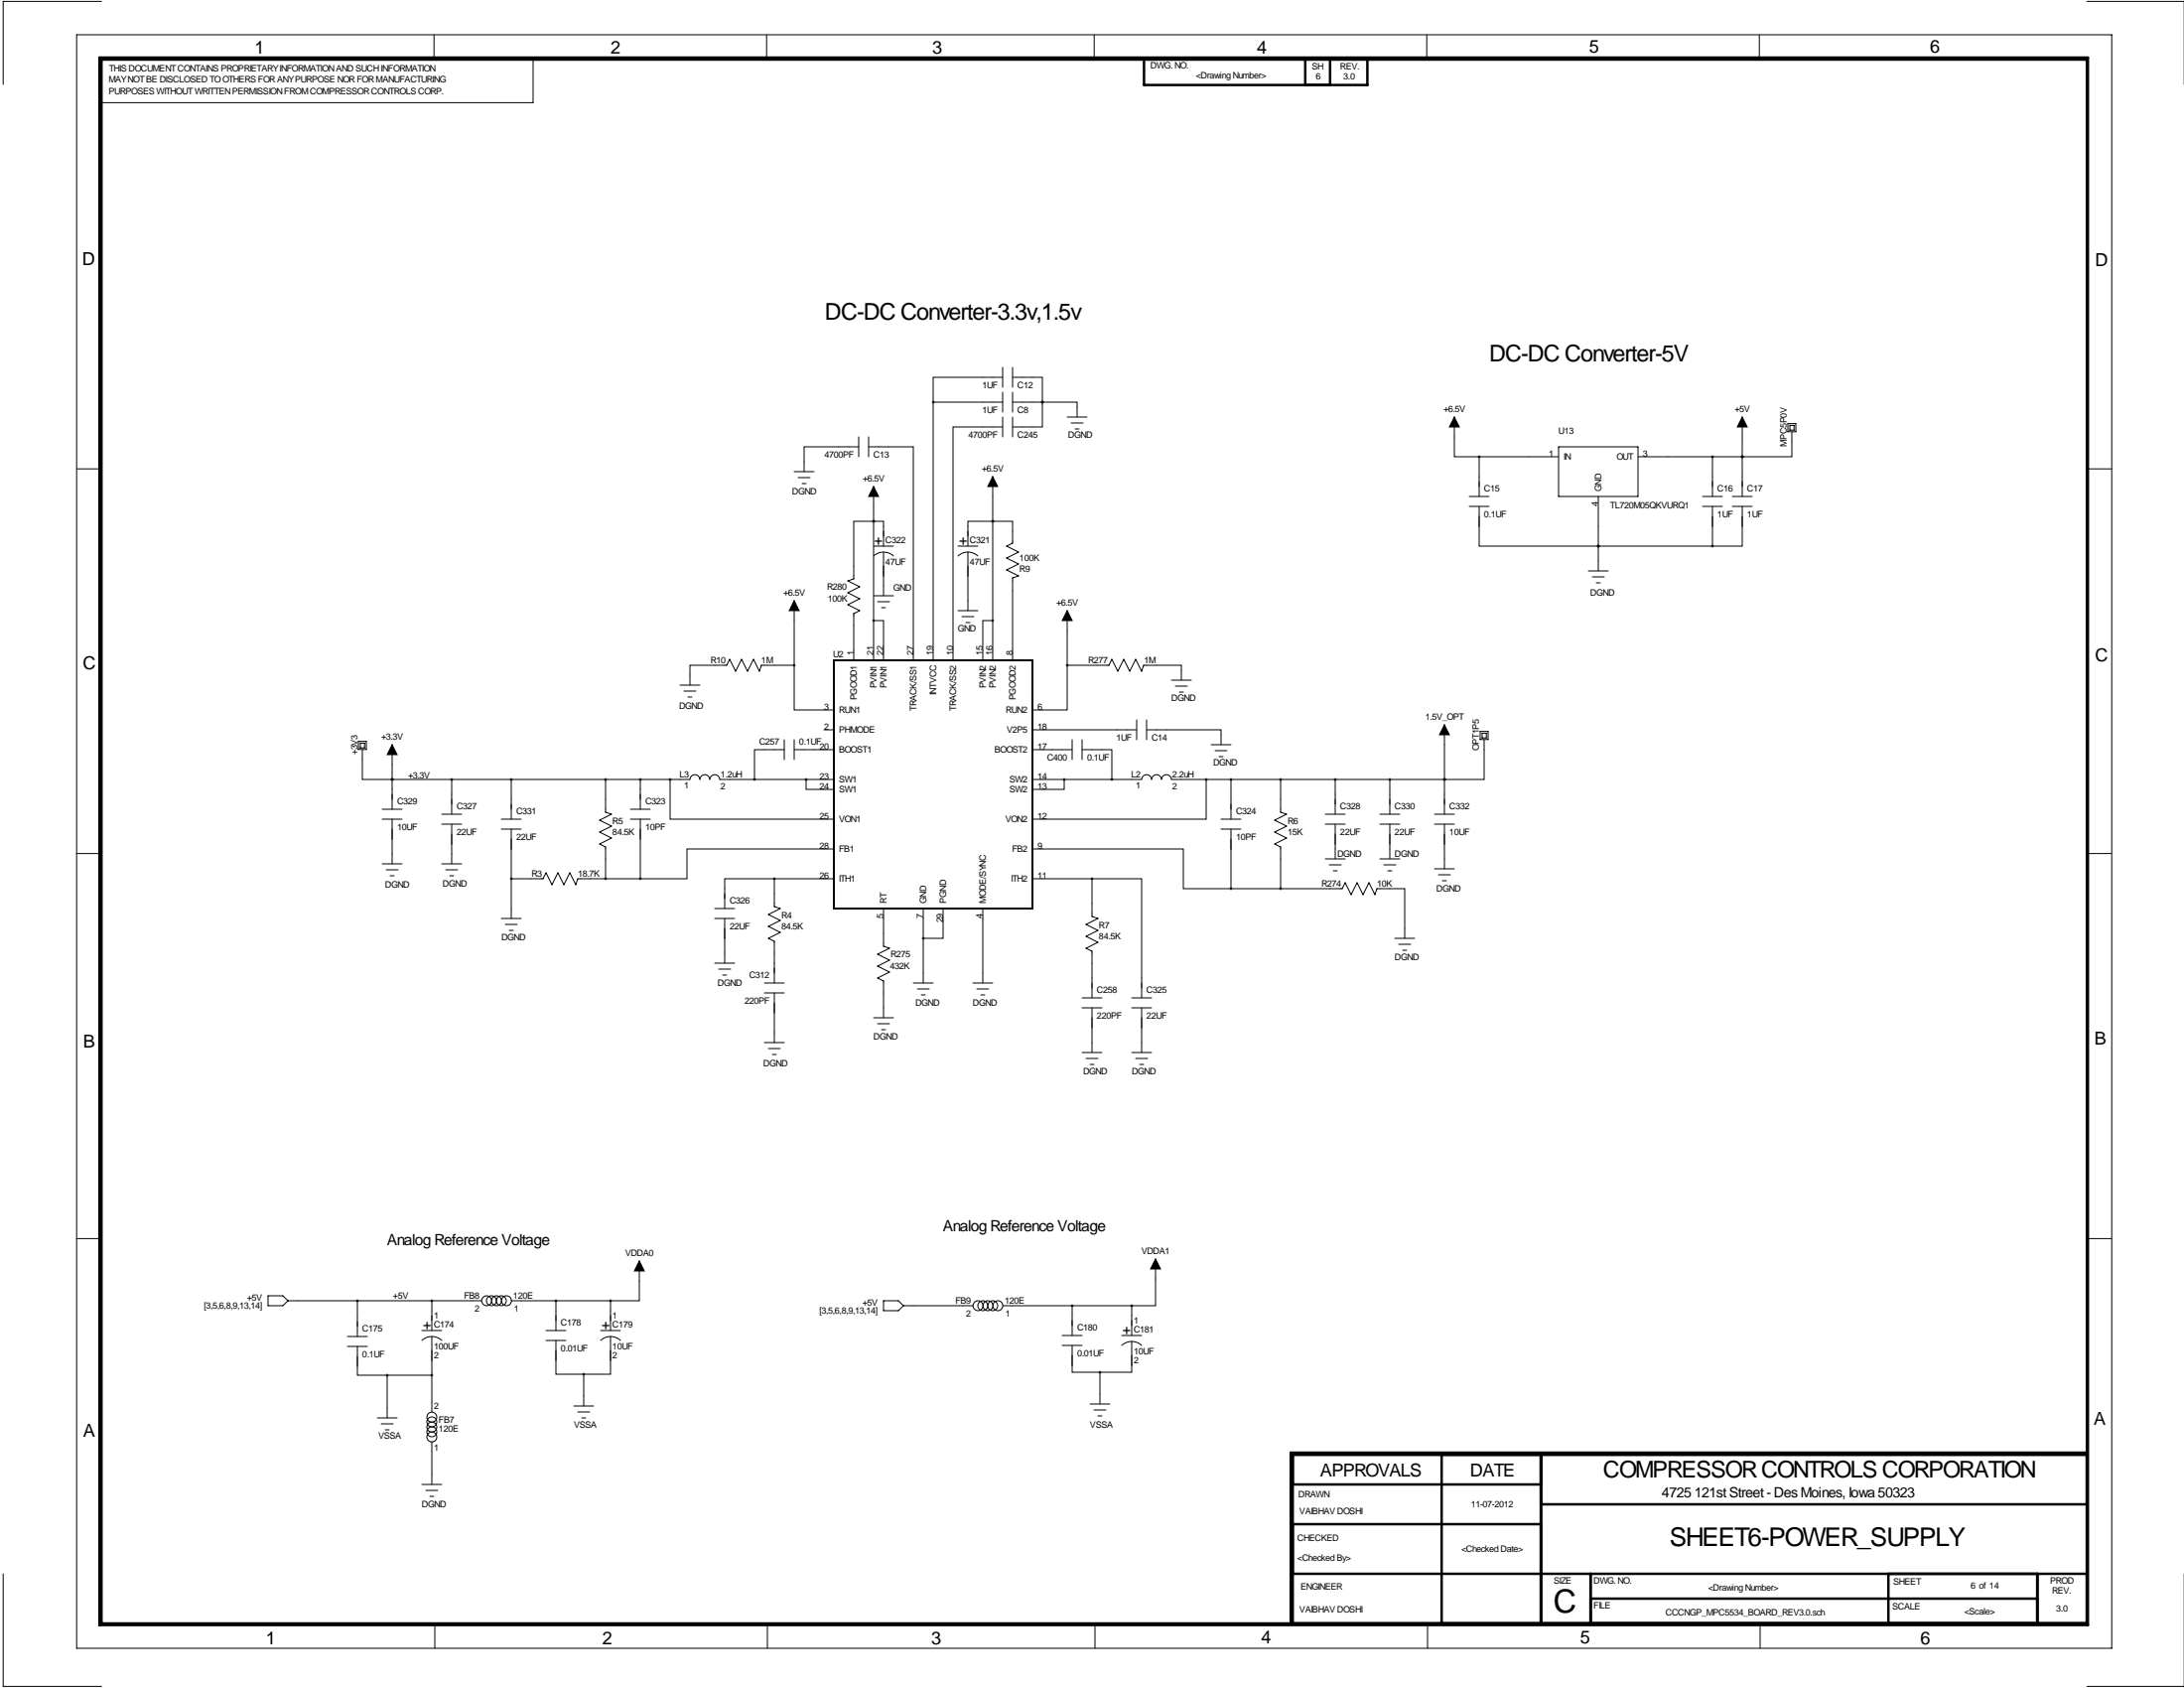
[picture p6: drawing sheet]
<svg xmlns="http://www.w3.org/2000/svg" width="559mm" height="432mm" viewBox="0 0 559 432" stroke-linecap="round" stroke-linejoin="round" font-family="sans-serif">
<g fill="none" stroke="#000" stroke-width=".25">
<path d="M19.6 8.9h520.7v412.7h-520.7zM26 .4h-25.2v21.2M111 8.9v6.3M143.6 15.2h-7.2v11.1h-110.8M196.1 8.9v6.3M280 8.9v6.3M365 8.9v6.3M450.1 8.9v6.3M534 .4h24.8M256.5 96.5h-17.7v6.4M256.5 94v5.1M259.1 96.5h7.6v6.4"/>
<path d="M259.1 94v5.1M19.7 119.9h6.4M219.7 114.3h-14v6.3M219.7 111.8v5M222.2 114.3h11.5v54.6M222.2 111.8v5M238.8 102.9v66M238.8 102.9h17.7M256.5 109.2h-12.7v59.7M256.5 100.3v5.1M256.5 106.7v5.1M259.1 100.3v5.1"/>
<path d="M259.1 106.7v5.1M259.1 102.9h7.6M266.7 102.9h.1M266.7 102.9v6.3h-7.6M266.7 102.9h8.9v3.8M273 106.7h5.1M274.1 108.2h3M275.1 109.7h1M372.1 106.7v10.1h6.4M378.5 116.8h20.3M378.5 116.8v10.2M398.8 114.3h20.3v12.7h-20.3z"/>
<path d="M419.1 116.8h26.7M438.1 116.8v10.2M445.8 116.8h.1M445.8 106.7v20.3M457.4 110.4h2.1v-2h-2v2M457.9 110h1.1v-1.2h-1v1.2M458.5 110.5v6.3h-12.7M533.9 119.9h6.4M203.2 120.6h5.1M204.2 122.2h3.1M205.2 123.7h1M223.5 133.3h-5.1v14.8l-1.5 .5 3.1 1.5-3.1 1.5 3.1 1.6-3.1 1.5 3.1 1.5-1.6 .8v11.9"/>
<path d="M223.5 133.3h.1M223.5 133.3h2.6v6.4M223.5 124.5v44.4M223.5 139.7h5.1M245.1 139.7h5.1M254 133.3h5.1v5.6l-1.5 .8 3 1.5-3 1.5 3 1.6-3 1.5 3 1.5-1.5 .5v21.1M254 133.3h.1M254 133.3h-6.4v6.4M254 121.9v47M375.9 127h5.1M375.9 129.5h5.1M378.5 129.5v10.2h30.4"/>
<path d="M408.9 139.7h.1M408.9 139.7h29.2M408.9 127v19M435.6 127h5.1M435.6 129.5h5.1M438.1 129.5v10.2M443.2 127h5.1M443.2 129.5h5.1M445.8 129.5v10.2h-7.7M203.2 153.7v16.5M223.5 158.8h2.6v10.1M223.5 152.4h5.1"/>
<path d="M223.5 142.2a3.7 3.7 0 0 1 5.1 0M224.5 153.9h3.1M225.6 155.4h1M226.1 141.2v11.2M245.1 156.2h5.1M245.1 142.2a3.7 3.7 0 0 1 5.1 0M246.1 157.7h3.1M247.1 159.3h1.1M247.6 141.2v15M254 158.8h-2.5v10.1M273 156.2v14M406.4 146h5.1"/>
<path d="M407.4 147.6h3.1M408.4 149.1h1M174 175.3h5.1M175 176.8h3.1M176 178.3h1M203.2 170.2v11.4h10.2M203.2 170.2h-8.4l-.5 1.5-1.5-3-1.5 3-1.6-3-1.5 3-1.5-3-.8 1.5h-9.4v5.1M273 170.2v11.4h-8.8M273 170.2h10.7l.8-1.5 1.5 3 1.5-3 1.6 3 1.5-3 1.5 3 .5-1.5h9.7v3.8M299.7 174h5.1M300.7 175.5h3.1M301.8 177h1"/>
<path d="M91.6 191.7h2.1v-2.1h-2v2.1M92.2 191.3h1.1v-1.2h-1.1v1.2M92.7 191.8v7.6h7.6M100.3 199.4h76.2a1.27 1.27 0 0 1 1.3-1.2 1.27 1.27 0 0 1 1.3 1.2 1.27 1.27 0 0 1 1.2-1.2 1.27 1.27 0 0 1 1.3 1.2 1.27 1.27 0 0 1 1.3-1.2 1.27 1.27 0 0 1 1.2 1.2h29.3M100.3 199.4h.1M100.3 190.5v16.5M115.6 199.4v8.9M130.8 199.4v10.1M154.9 199.4v8.4l1.6 .5-3.1 1.5 3.1 1.5-3.1 1.6 3.1 1.5-3.1 1.5 1.5 .8v8.1M163.8 199.4v7.6M171.4 199.4v10.1h42M200.7 191.8h-7.7v7.6"/>
<path d="M200.7 189.2v5.1M203.2 191.8h10.2M203.2 189.2v5.1M206.2 199.4v2.5h7.2M210.8 186.7h2.6M264.2 199.4h27.9a1.27 1.27 0 0 1 1.3-1.2 1.27 1.27 0 0 1 1.2 1.2 1.27 1.27 0 0 1 1.3-1.2 1.27 1.27 0 0 1 1.3 1.2 1.27 1.27 0 0 1 1.2-1.2 1.27 1.27 0 0 1 1.3 1.2h69.9M264.2 191.8h10.1M264.2 186.7h26.6M272.3 199.4v2.5h-8.1M274.3 189.2v5.1M276.9 191.8h7.6v7.6M276.9 189.2v5.1"/>
<path d="M290.8 184.1v5.1M293.4 186.7h19v3.8M293.4 184.1v5.1M308.6 199.4v10.1h-44.4M309.9 190.5h5.1M310.9 192h3M311.9 193.5h1M315 199.4v10.1M327.7 199.4v8.4l1.5 .5-3.1 1.5 3.1 1.5-3.1 1.6 3.1 1.5-3.1 1.5 1.6 .8v10.6M341.6 199.4v8.9M355.6 199.4v8.9M369.6 199.4h.1"/>
<path d="M369.6 185.4v22.9M378.7 189.2h2v-2.1h-2v2.1M379.2 188.8h1.1v-1.2h-1.1v1.2M379.7 189.2v10.2h-10.1M19.6 218.3h6.4M97.8 209.5h5.1M97.8 207h5.1M100.3 209.5v11.5M113 208.3h5.1M113 210.8h5.1M115.6 210.8v10.2M128.3 209.5h5"/>
<path d="M128.3 212.1h5M130.8 212.1v22.8M161.3 209.5h5.1M161.3 207h5.1M163.8 209.5v15.3M213.4 217.2h-37.6v7.6h-12M264.2 217.2h38.6v10.1h12.2M312.4 209.5h5.1M312.4 212.1h5.1M315 212.1v15.2M339.1 208.3h5.1M339.1 210.8h5.1"/>
<path d="M339.1 219.7h5.1M341.6 210.8v8.9M353.1 208.3h5M353.1 210.8h5M353.1 219.7h5M355.6 210.8v8.9M367 208.3h5.1M367 210.8h5.1M369.6 210.8v11.4M533.8 218.3h6.4M97.8 221h5.1M98.8 222.5h3.1"/>
<path d="M99.8 224h1M113 221h5.1M114 222.5h3.1M115.1 224h1M128.3 234.9h5M129.3 236.5h3M130.3 238h1M130.8 224.8h8.1l.8-1.5 1.5 3 1.5-3 1.6 3 1.5-3 1.5 3 .5-1.5h16M182.9 232.4h5.1M182.9 234.9h5.1M185.4 234.9v11.5M198.1 224.8h-12.7v7.6"/>
<path d="M198.1 224.8h15.3M198.1 224.8v7.1l1.5 .5-3 1.5 3 1.6-3 1.5 3 1.5-3 1.5 1.5 .8v10.7M226.1 232.4v9.7l1.5 .5-3.1 1.5 3.1 1.5-3.1 1.5 3.1 1.6-3.1 1.5 1.6 .8v9.3M236.2 232.4v19.1M241.3 232.4v7.6h-5.1M251.5 232.4v19.1M264.2 224.8h15.2M279.4 224.8h12.7v30.5M279.4 224.8v9.6l1.5 .5-3 1.6 3 1.5-3 1.5 3 1.5-3 1.6 1.5 .7v12M315 227.3h28.4l.8-1.5 1.5 3.1 1.5-3.1 1.5 3.1 1.6-3.1 1.5 3.1 .5-1.6h7.1v12.7M340.1 221.2h3.1M341.1 222.8h1"/>
<path d="M354.1 221.2h3M355.1 222.8h1M367 222.2h5.1M368 223.8h3.1M369.1 225.3h1M182.9 246.4h5.1M183.9 247.9h3M184.9 249.4h1M195.6 251.5h5.1M195.6 254h5.1M198.1 254v12.7M233.7 251.5h5.1"/>
<path d="M234.7 253h3M235.7 254.5h1M248.9 251.5h5.1M249.9 253h3.1M251 254.5h1M276.9 255.3h5M276.9 257.8h5M279.4 257.8v11.4M289.6 255.3h5M289.6 257.8h5M292.1 257.8v11.4M356.9 240h5"/>
<path d="M357.9 241.6h3M358.9 243.1h1M195.6 266.7h5.1M196.6 268.2h3M197.6 269.7h1M223.5 260.3h5.1M224.5 261.9h3.1M225.6 263.4h1M276.9 269.2h5M277.9 270.8h3M278.9 272.3h1M289.6 269.2h5"/>
<path d="M290.6 270.8h3M291.6 272.3h1M19.6 316.8h6.4M533.8 316.8h6.4M68.6 331.5h3.8l1.3 1.2-1.3 1.3h-3.8zM73.7 332.7h49.5M91.4 332.7v9.2M110.5 332.7v7.7M130.8 332.7h25.4M142.2 332.7v7.7M156.2 332.7v7.7M163.6 322.6v10.1h-7.4"/>
<path d="M226.1 332.7h3.8l1.2 1.3-1.2 1.3h-3.8zM231.1 334h17.8M256.5 334h33.1M274.3 334v7.6M289.6 334v7.6M295.7 322.1v11.9h-6.1M88.9 341.9h5.1M88.9 344.4h5.1M91.4 344.4v7.4h7.7M99.1 351.8v10.9M99.1 351.8h11.4M107.9 340.4h5.1"/>
<path d="M108 342.9a3.7 3.7 0 0 1 5 0M110.5 341.9v19.3M139.7 340.4h5.1M139.7 342.9h5.1M142.2 342.9v8.6h7.2M146.8 359.7h5.1M149.4 351.5v8.2M153.7 340.4h5M153.7 342.9a3.7 3.7 0 0 1 5.1 0M156.2 341.9v9.6h-6.8M271.8 341.6h5.1M271.8 344.2h5.1"/>
<path d="M274.3 344.2v6.8h7.1M278.9 359.2h5.1M281.4 351v8.2M287 341.6h5.1M287 344.2a3.7 3.7 0 0 1 5.1 0M289.6 343.2v7.8h-8.2M96.5 362.7h5.1M97.5 364.2h3.1M98.6 365.8h1M107.9 379.7h5.1M110.5 368.8v10.9M147.8 361.2h3.1"/>
<path d="M148.8 362.7h1.1M279.9 360.7h3.1M280.9 362.2h1M109 381.3h3M110 382.8h1M.8 402.6v28.8h25.2M111.3 415.3v6.3M196.3 415.3v6.3M280.2 415.3v6.3M365.3 415.3v6.3M450.3 415.3v6.3M534 431.4h24.8"/>
<circle cx="124.5" cy="332.7" r="1.27"/>
<circle cx="125.7" cy="332.7" r="1.27"/>
<circle cx="127.1" cy="332.7" r="1.27"/>
<circle cx="128.3" cy="332.7" r="1.27"/>
<circle cx="129.6" cy="332.7" r="1.27"/>
<circle cx="250.2" cy="334" r="1.27"/>
<circle cx="251.5" cy="334" r="1.27"/>
<circle cx="252.8" cy="334" r="1.27"/>
<circle cx="254" cy="334" r="1.27"/>
<circle cx="255.3" cy="334" r="1.27"/>
<circle cx="110.5" cy="362.5" r="1.27"/>
<circle cx="110.5" cy="366.3" r="1.27"/>
<circle cx="110.5" cy="363.7" r="1.27"/>
<circle cx="110.5" cy="367.6" r="1.27"/>
<circle cx="110.5" cy="365" r="1.27"/>
</g>
<g fill="none" stroke="#000" stroke-width=".63">
<path d="M25.5 14.7h508.7v401h-508.7zM26 15.2h508v400.1h-508zM292.7 15h57.2v6.7h-57.2zM334 21.7v-6.7h6.3v6.7M330.8 379.7h63.5M368.9 372.1v43.2M394.3 372.1v43.2M534 372.1h-203.2v43.2M534 371.6h-203.7v43.7M330.8 389.9h63.5M394.3 384.8h139.7M330.8 402.6h203.2"/>
<path d="M407 402.6v12.7M407 408.9h114.3M483.2 402.6v12.7M521.3 402.6v12.7"/>
</g>
<path d="M213.4 168.9h50.8v63.5h-50.8z" fill="none" stroke="#000" stroke-width=".51"/>
<path d="M372.1 106.7l1.3 2.5h-2.6zM445.8 106.7l1.2 2.5h-2.5zM223.5 124.5l1.3 2.5h-2.6zM254 121.9l1.3 2.6h-2.6zM203.2 153.7l1.3 2.5h-2.6zM273 156.2l1.3 2.6h-2.5zM100.3 190.5l1.3 2.5h-2.5zM369.6 185.4l1.2 2.6h-2.5zM163.6 322.6l1.2 2.5h-2.5zM295.7 322.1l1.2 2.5h-2.5z" fill="#000" stroke="#000" stroke-width=".25"/>
<path d="M91.4 332.7a.05 .05 0 0 0 .1 0 .05 .05 0 0 0-.1 0zM99 351.8a.05 .05 0 0 0 .1 0 .05 .05 0 0 0-.1 0zM142.2 332.7a.05 .05 0 0 0 .1 0 .05 .05 0 0 0-.1 0zM149.3 351.5a.05 .05 0 0 0 .1 0 .05 .05 0 0 0-.1 0zM281.4 351a.05 .05 0 0 0 .1 0 .05 .05 0 0 0-.1 0zM289.5 334a.05 .05 0 0 0 .1 0 .05 .05 0 0 0-.1 0zM206.2 199.4a.05 .05 0 0 0 .1 0 .05 .05 0 0 0-.1 0zM163.8 224.8a.05 .05 0 0 0 .1 0 .05 .05 0 0 0-.1 0zM154.9 224.8a.05 .05 0 0 0 .1 0 .05 .05 0 0 0-.1 0zM163.8 199.4a.05 .05 0 0 0 .1 0 .05 .05 0 0 0-.1 0zM115.5 199.4a.05 .05 0 0 0 .1 0 .05 .05 0 0 0-.1 0zM100.3 199.4a.05 .05 0 0 0 .1 0 .05 .05 0 0 0-.1 0zM154.9 199.4a.05 .05 0 0 0 .1 0 .05 .05 0 0 0-.1 0zM193 199.4a.05 .05 0 0 0 .1 0 .05 .05 0 0 0-.1 0zM171.4 199.4a.05 .05 0 0 0 .1 0 .05 .05 0 0 0-.1 0zM327.6 227.3a.05 .05 0 0 0 .1 0 .05 .05 0 0 0-.1 0zM314.9 227.3a.05 .05 0 0 0 .1 0 .05 .05 0 0 0-.1 0zM327.6 199.4a.05 .05 0 0 0 .1 0 .05 .05 0 0 0-.1 0zM341.6 199.4a.05 .05 0 0 0 .1 0 .05 .05 0 0 0-.1 0zM369.5 199.4a.05 .05 0 0 0 .1 0 .05 .05 0 0 0-.1 0zM314.9 199.4a.05 .05 0 0 0 .1 0 .05 .05 0 0 0-.1 0zM273 170.2a.05 .05 0 0 0 .1 0 .05 .05 0 0 0-.1 0zM238.7 102.9a.05 .05 0 0 0 .1 0 .05 .05 0 0 0-.1 0zM378.4 116.8a.05 .05 0 0 0 .1 0 .05 .05 0 0 0-.1 0zM408.9 139.7a.05 .05 0 0 0 .1 0 .05 .05 0 0 0-.1 0zM408.9 139.7a.05 .05 0 0 0 .1 0 .05 .05 0 0 0-.1 0zM438.1 139.7a.05 .05 0 0 0 .1 0 .05 .05 0 0 0-.1 0zM438.1 116.8a.05 .05 0 0 0 .1 0 .05 .05 0 0 0-.1 0zM445.7 116.8a.05 .05 0 0 0 .1 0 .05 .05 0 0 0-.1 0zM369.5 199.4a.05 .05 0 0 0 .1 0 .05 .05 0 0 0-.1 0zM100.3 199.4a.05 .05 0 0 0 .1 0 .05 .05 0 0 0-.1 0zM445.7 116.8a.05 .05 0 0 0 .1 0 .05 .05 0 0 0-.1 0z" fill="#000" stroke="#000" stroke-width=".63"/>
<text font-size="8.2" x="397.5" y="412.4">C</text>
<text font-size="6.6" x="427.2" y="395.4">SHEET6-POWER_SUPPLY</text>
<g font-size="5.9">
<text x="211.1" y="81.8">DC-DC Converter-3.3v,1.5v</text>
<text x="381" y="92.5">DC-DC Converter-5V</text>
<text x="410.2" y="378">COMPRESSOR CONTROLS CORPORATION</text>
</g>
<g font-size="4.6">
<text x="65.1" y="13.7">1</text>
<text x="156.3" y="13.7">2</text>
<text x="238.5" y="13.7">3</text>
<text x="321.6" y="13.7">4</text>
<text x="406.6" y="13.5">5</text>
<text x="493.8" y="13.5">6</text>
<text x="21.1" y="67.9">D</text>
<text x="536.1" y="68.1">D</text>
<text x="21.2" y="171.1">C</text>
<text x="536" y="169.2">C</text>
<text x="21.3" y="268.1">B</text>
<text x="535.9" y="267.2">B</text>
<text x="535.7" y="364.5">A</text>
<text x="21.3" y="367.5">A</text>
<text x="337.8" y="377.7">APPROVALS</text>
<text x="376.2" y="377.7">DATE</text>
<text x="68" y="420.6">1</text>
<text x="154.1" y="420.6">2</text>
<text x="238.3" y="420.6">3</text>
<text x="322.7" y="420.5">4</text>
<text x="404.4" y="420.4">5</text>
<text x="491.4" y="420.6">6</text>
</g>
<g font-size="4">
<text x="241.3" y="315">Analog Reference Voltage</text>
<text x="99.1" y="318.5">Analog Reference Voltage</text>
</g>
<g font-size="3.6">
<text x="223.8" y="139.4">+</text>
<text x="245.4" y="139.4">+</text>
<text x="108.2" y="340.1">+</text>
<text x="153.9" y="340.1">+</text>
<text x="287.3" y="341.4">+</text>
<text x="425.2" y="383">4725 121st Street - Des Moines, Iowa 50323</text>
</g>
<g font-size="2.3">
<text x="294.3" y="17.6">DWG. NO.</text>
<text x="335.7" y="17.7">SH</text>
<text x="342.9" y="17.8">REV.</text>
<text x="27.8" y="21.1">MAY NOT BE DISCLOSED TO OTHERS FOR ANY PURPOSE NOR FOR MANUFACTURING</text>
<text x="27.9" y="18.3">THIS DOCUMENT CONTAINS PROPRIETARY INFORMATION AND SUCH INFORMATION</text>
<text x="306.1" y="20.1">&lt;Drawing Number&gt;</text>
<text x="336.7" y="20.3">6</text>
<text x="343.7" y="20.3">3.0</text>
<text x="27.8" y="24.2">PURPOSES WITHOUT WRITTEN PERMISSION FROM COMPRESSOR CONTROLS CORP.</text>
<text x="251.3" y="99.3">1UF</text>
<text x="260.3" y="99.3">C12</text>
<text x="251.3" y="105.7">1UF</text>
<text x="260.3" y="105.7">C8</text>
<text x="369.3" y="105.4">+6.5V</text>
<text x="443.9" y="105.4">+5V</text>
<text x="247.8" y="112">4700PF</text>
<text x="260.3" y="112">C245</text>
<text x="273.3" y="112">DGND</text>
<text x="398.8" y="111">U13</text>
<text x="210.9" y="117.1">4700PF</text>
<text x="223.5" y="117.1">C13</text>
<text x="396.3" y="116.8">1</text>
<text x="400" y="117.6">IN</text>
<text x="413.6" y="117.6">OUT</text>
<text x="420.4" y="116.8">3</text>
<text x="457.2" y="114.2" transform="rotate(-90 457.2 114.2)">MPC5P0V</text>
<text x="220.8" y="123.2">+6.5V</text>
<text x="251.2" y="120.7">+6.5V</text>
<text x="379.7" y="125.7">C15</text>
<text x="409.7" y="125.7" transform="rotate(-90 409.7 125.7)">GND</text>
<text x="439.4" y="125.7">C16</text>
<text x="447" y="125.7">C17</text>
<text x="202.7" y="126.5">DGND</text>
<text x="408.9" y="129.5" transform="rotate(-90 408.9 129.5)">4</text>
<text x="412" y="130">TL720M05QKVURQ1</text>
<text x="379.7" y="132.3">0.1UF</text>
<text x="439.4" y="132.3">1UF</text>
<text x="447" y="132.3">1UF</text>
<text x="226.6" y="138.9">C322</text>
<text x="248.2" y="138.9">C321</text>
<text x="260.9" y="143.5">100K</text>
<text x="226.6" y="144.5">47UF</text>
<text x="248.2" y="144.5">47UF</text>
<text x="260.9" y="146.3">R9</text>
<text x="200.4" y="152.4">+6.5V</text>
<text x="211.7" y="150.9">R280</text>
<text x="211.8" y="153.9">100K</text>
<text x="228.6" y="151.1">GND</text>
<text x="270.3" y="154.9">+6.5V</text>
<text x="406.9" y="152.4">DGND</text>
<text x="245.1" y="161.5">GND</text>
<text x="218.4" y="167.6" transform="rotate(-90 218.4 167.6)">1</text>
<text x="223.5" y="167.6" transform="rotate(-90 223.5 167.6)">21</text>
<text x="226.1" y="167.6" transform="rotate(-90 226.1 167.6)">22</text>
<text x="233.7" y="167.6" transform="rotate(-90 233.7 167.6)">27</text>
<text x="238.8" y="167.6" transform="rotate(-90 238.8 167.6)">19</text>
<text x="243.8" y="167.6" transform="rotate(-90 243.8 167.6)">10</text>
<text x="251.5" y="167.6" transform="rotate(-90 251.5 167.6)">15</text>
<text x="254" y="167.6" transform="rotate(-90 254 167.6)">16</text>
<text x="259.1" y="167.6" transform="rotate(-90 259.1 167.6)">8</text>
<text x="181.8" y="169.7">R10</text>
<text x="194.8" y="169.7">1M</text>
<text x="213.1" y="168.1">U2</text>
<text x="278.5" y="169.7">R277</text>
<text x="292.8" y="169.7">1M</text>
<text x="219.2" y="179.1" transform="rotate(-90 219.2 179.1)">PGOOD1</text>
<text x="224.3" y="176.1" transform="rotate(-90 224.3 176.1)">PVIN1</text>
<text x="226.8" y="176.1" transform="rotate(-90 226.8 176.1)">PVIN1</text>
<text x="239.5" y="177.8" transform="rotate(-90 239.5 177.8)">INTVCC</text>
<text x="252.2" y="176.1" transform="rotate(-90 252.2 176.1)">PVIN2</text>
<text x="254.8" y="176.1" transform="rotate(-90 254.8 176.1)">PVIN2</text>
<text x="259.8" y="179.1" transform="rotate(-90 259.8 179.1)">PGOOD2</text>
<text x="299.7" y="179.3">DGND</text>
<text x="173.7" y="181.4">DGND</text>
<text x="210.9" y="181.6">3</text>
<text x="214.6" y="182.4">RUN1</text>
<text x="234.4" y="181.9" transform="rotate(-90 234.4 181.9)">TRACK/SS1</text>
<text x="244.6" y="181.9" transform="rotate(-90 244.6 181.9)">TRACK/SS2</text>
<text x="257.4" y="182.4">RUN2</text>
<text x="265.4" y="181.6">6</text>
<text x="364.7" y="184.1">1.5V_OPT</text>
<text x="97.6" y="189.2">+3.3V</text>
<text x="194.2" y="190.5">C257</text>
<text x="204.5" y="190.5">0.1UF</text>
<text x="209.7" y="191.8">20</text>
<text x="210.9" y="186.7">2</text>
<text x="214.6" y="187.5">PHMODE</text>
<text x="257.6" y="187.5">V2P5</text>
<text x="265.4" y="191.8">17</text>
<text x="265.4" y="186.7">18</text>
<text x="285.6" y="189.5">1UF</text>
<text x="294.6" y="189.5">C14</text>
<text x="378.5" y="192" transform="rotate(-90 378.5 192)">OPT1P5</text>
<text x="91.4" y="193" transform="rotate(-90 91.4 193)">+3V3</text>
<text x="214.6" y="192.5">BOOST1</text>
<text x="254.5" y="192.5">BOOST2</text>
<text x="267.9" y="194.6">C400</text>
<text x="278.1" y="194.6">0.1UF</text>
<text x="310.4" y="195.8">DGND</text>
<text x="104.4" y="199.1">+3.3V</text>
<text x="173.9" y="198.9">L3</text>
<text x="175.1" y="201.7">1</text>
<text x="184.4" y="201.9">2</text>
<text x="184.4" y="198.9">1.2uH</text>
<text x="209.7" y="199.4">23</text>
<text x="209.7" y="201.9">24</text>
<text x="214.6" y="200.2">SW1</text>
<text x="214.6" y="202.7">SW1</text>
<text x="258.3" y="202.7">SW2</text>
<text x="258.3" y="200.2">SW2</text>
<text x="265.4" y="201.9">13</text>
<text x="265.4" y="199.4">14</text>
<text x="289.5" y="198.9">L2</text>
<text x="290.7" y="201.7">1</text>
<text x="300" y="201.9">2</text>
<text x="300" y="198.9">2.2uH</text>
<text x="101.6" y="205.7">C329</text>
<text x="116.8" y="207">C327</text>
<text x="132.1" y="208.3">C331</text>
<text x="165.1" y="205.7">C323</text>
<text x="209.7" y="209.5">25</text>
<text x="265.4" y="209.5">12</text>
<text x="316.2" y="208.3">C324</text>
<text x="342.9" y="207">C328</text>
<text x="356.9" y="207">C330</text>
<text x="370.8" y="207">C332</text>
<text x="101.6" y="212.4">10UF</text>
<text x="116.8" y="213.6">22UF</text>
<text x="132.1" y="214.9">22UF</text>
<text x="156.7" y="210.8">R5</text>
<text x="156.7" y="213.6">84.5K</text>
<text x="165.1" y="212.4">10PF</text>
<text x="214.6" y="210.3">VON1</text>
<text x="257.2" y="210.3">VON2</text>
<text x="316.2" y="214.9">10PF</text>
<text x="329.4" y="210.8">R6</text>
<text x="329.4" y="213.6">15K</text>
<text x="342.9" y="213.6">22UF</text>
<text x="356.9" y="213.6">22UF</text>
<text x="370.8" y="213.6">10UF</text>
<text x="209.7" y="217.2">28</text>
<text x="214.6" y="217.9">FB1</text>
<text x="258.9" y="217.9">FB2</text>
<text x="265.4" y="217.2">9</text>
<text x="342.1" y="219.2">DGND</text>
<text x="356.9" y="219.2">DGND</text>
<text x="98.6" y="227.1">DGND</text>
<text x="113.3" y="226.8">DGND</text>
<text x="136" y="224.3">R3</text>
<text x="147.8" y="224.3">18.7K</text>
<text x="209.7" y="224.8">26</text>
<text x="214.6" y="225.6">ITH1</text>
<text x="258.7" y="225.6">ITH2</text>
<text x="265.4" y="224.8">11</text>
<text x="338.1" y="226.8">R274</text>
<text x="352.3" y="226.8">10K</text>
<text x="186.7" y="231.1">C326</text>
<text x="226.8" y="231.1" transform="rotate(-90 226.8 231.1)">RT</text>
<text x="237" y="231.1" transform="rotate(-90 237 231.1)">GND</text>
<text x="242.1" y="231.1" transform="rotate(-90 242.1 231.1)">PGND</text>
<text x="252.2" y="231.1" transform="rotate(-90 252.2 231.1)">MODE/SYNC</text>
<text x="367.5" y="228.1">DGND</text>
<text x="186.7" y="237.8">22UF</text>
<text x="199.9" y="234.9">R4</text>
<text x="199.9" y="237.8">84.5K</text>
<text x="226.1" y="234.9" transform="rotate(-90 226.1 234.9)">5</text>
<text x="236.2" y="234.9" transform="rotate(-90 236.2 234.9)">7</text>
<text x="241.3" y="236.1" transform="rotate(-90 241.3 236.1)">29</text>
<text x="251.5" y="234.9" transform="rotate(-90 251.5 234.9)">4</text>
<text x="281.2" y="237.5">R7</text>
<text x="128.3" y="240.5">DGND</text>
<text x="227.8" y="244.9">R275</text>
<text x="281.2" y="240.3">84.5K</text>
<text x="356.9" y="245.6">DGND</text>
<text x="191.7" y="250.2">C312</text>
<text x="227.7" y="247.9">432K</text>
<text x="183.6" y="252.2">DGND</text>
<text x="190.5" y="256.8">220PF</text>
<text x="234.2" y="257.3">DGND</text>
<text x="248.9" y="257.3">DGND</text>
<text x="280.7" y="254">C258</text>
<text x="293.4" y="254">C325</text>
<text x="280.7" y="260.6">220PF</text>
<text x="293.4" y="260.6">22UF</text>
<text x="223.5" y="265.9">DGND</text>
<text x="195.3" y="272.8">DGND</text>
<text x="277.1" y="274.8">DGND</text>
<text x="289.6" y="274.8">DGND</text>
<text x="160" y="321.3">VDDA0</text>
<text x="292" y="320.8">VDDA1</text>
<text x="52.2" y="334.8">[3,5,6,8,9,13,14]</text>
<text x="63.2" y="332.7">+5V</text>
<text x="100.6" y="332.2">+5V</text>
<text x="118.7" y="332.2">FB8</text>
<text x="121.5" y="335.5">2</text>
<text x="131.3" y="332.2">120E</text>
<text x="131.6" y="335.5">1</text>
<text x="220.7" y="334">+5V</text>
<text x="244.5" y="333.5">FB9</text>
<text x="257" y="333.5">120E</text>
<text x="92.7" y="340.6">C175</text>
<text x="111" y="337.3">1</text>
<text x="111" y="339.6">C174</text>
<text x="143.5" y="339.1">C178</text>
<text x="156.7" y="337.3">1</text>
<text x="156.7" y="339.6">C179</text>
<text x="209.6" y="336.1">[3,5,6,8,9,13,14]</text>
<text x="247.2" y="336.8">2</text>
<text x="257.3" y="336.8">1</text>
<text x="275.6" y="340.4">C180</text>
<text x="290.1" y="338.6">1</text>
<text x="290.1" y="340.9">C181</text>
<text x="92.7" y="347.2">0.1UF</text>
<text x="111" y="347.5">2</text>
<text x="111" y="345.2">100UF</text>
<text x="143.5" y="345.7">0.01UF</text>
<text x="156.7" y="347.5">2</text>
<text x="156.7" y="345.2">10UF</text>
<text x="275.6" y="347">0.01UF</text>
<text x="290.1" y="346.5">10UF</text>
<text x="290.1" y="348.8">2</text>
<text x="111" y="360.4">2</text>
<text x="112.3" y="364">FB7</text>
<text x="146.8" y="365.3">VSSA</text>
<text x="278.9" y="365.3">VSSA</text>
<text x="96.8" y="368">VSSA</text>
<text x="111" y="371.1">1</text>
<text x="112.3" y="366.3">120E</text>
<text x="332.2" y="383">DRAWN</text>
<text x="107.9" y="385.6">DGND</text>
<text x="332.5" y="387.3">VAIBHAV DOSHI</text>
<text x="376.4" y="385.6">11-07-2012</text>
<text x="332" y="394.2">CHECKED</text>
<text x="332" y="399.3">&lt;Checked By&gt;</text>
<text x="373.9" y="397">&lt;Checked Date&gt;</text>
<text x="332.7" y="406.7">ENGINEER</text>
<text x="397.6" y="405.1">SIZE</text>
<text x="407.7" y="405.1">DWG. NO.</text>
<text x="437.1" y="406.9">&lt;Drawing Number&gt;</text>
<text x="484.4" y="405.4">SHEET</text>
<text x="504.3" y="406.4">6 of 14</text>
<text x="524.6" y="405.1">PROD</text>
<text x="525.1" y="407.7">REV.</text>
<text x="332.5" y="412.5">VAIBHAV DOSHI</text>
<text x="407.7" y="411.5">FILE</text>
<text x="426.2" y="413.3">CCCNGP_MPC5534_BOARD_REV3.0.sch</text>
<text x="484.2" y="411.7">SCALE</text>
<text x="502.7" y="413">&lt;Scale&gt;</text>
<text x="526.1" y="412.2">3.0</text>
</g>
</svg>
